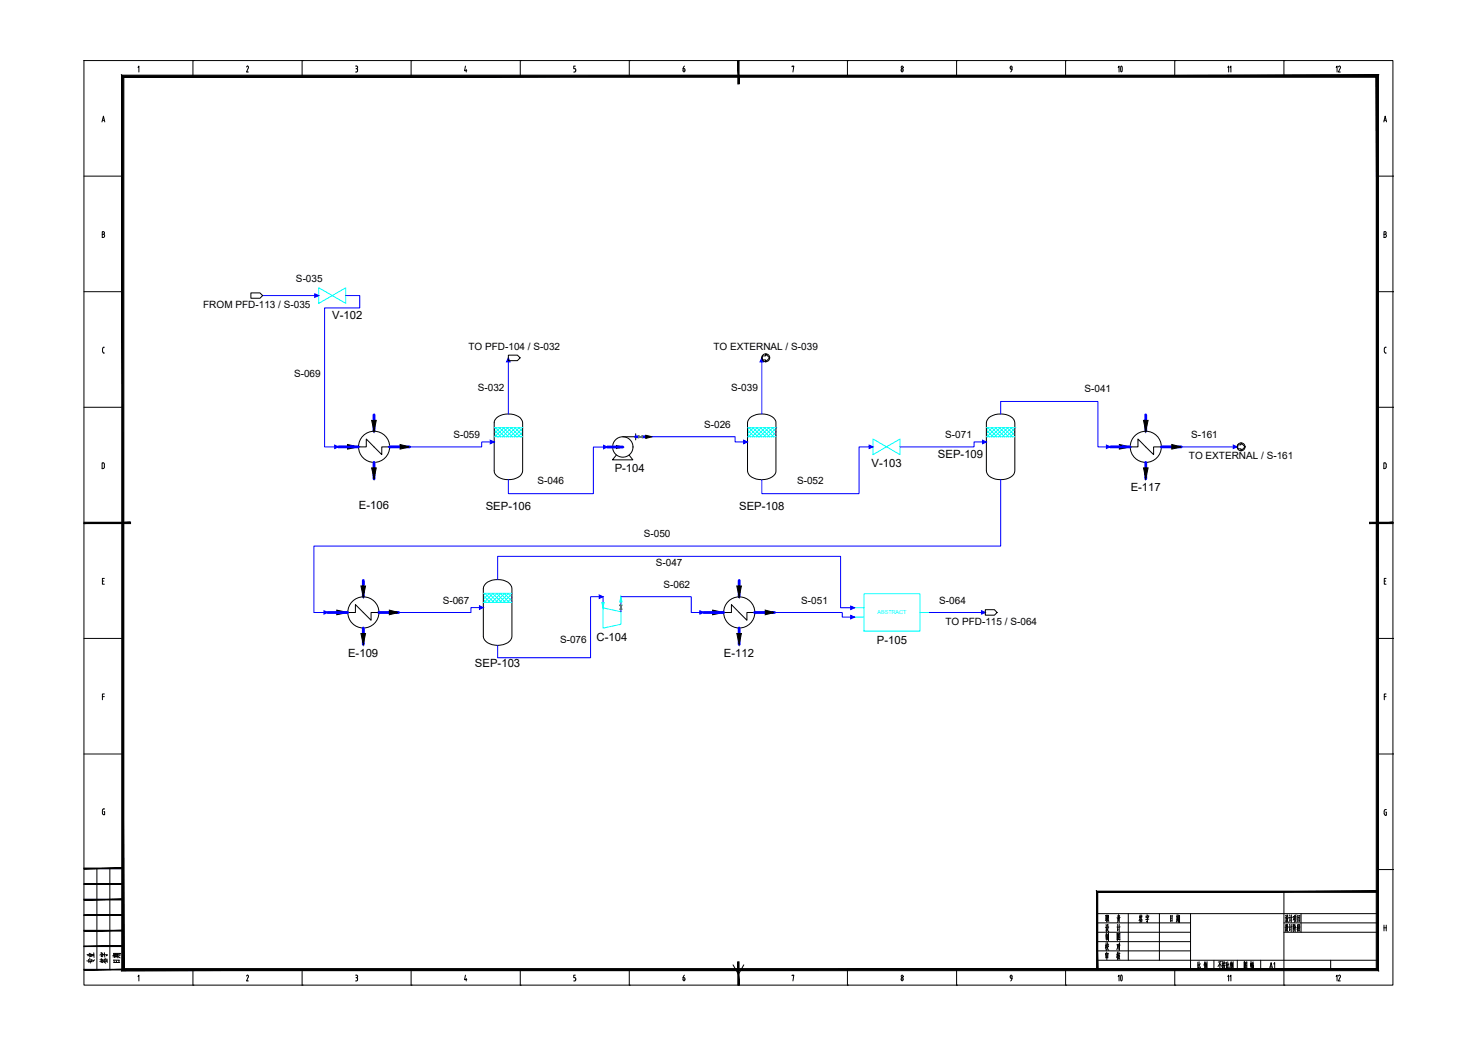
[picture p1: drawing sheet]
<svg xmlns="http://www.w3.org/2000/svg" width="420mm" height="297mm" viewBox="0 0 420 297" stroke-linecap="round" stroke-linejoin="round" font-family="sans-serif">
<g fill="none" stroke="#000" stroke-width=".28">
<path d="M23.9 17.2h372.1v262.8h-372.1zM39.2 19.2l.3-.4v1.7M54.8 17.2h.1M54.8 17.2v4.5M70.1 19l.4-.2 .1 .5M70.6 19.4l-.5 1.1h.5M85.9 17.2h.1M85.9 17.2v4.5M101.1 18.8h.3M101.2 19.5h.2M101.4 18.8l.2 .2v.3l-.2 .2 .3 .4M101.6 19.9v.2"/>
<path d="M116.9 17.2h.1M116.9 17.2v4.5M132.3 18.8l-.2 1.3h.6M132.5 19.7v.8M147.9 17.2h.1M147.9 17.2v4.5M163.4 19.5l.3 .4M163.6 18.8h-.5v.7h.3M163.6 19.9v.2M178.9 17.2h.1M178.9 17.2v4.5M194.4 19.5h-.2v.6"/>
<path d="M194.5 19.5l.2 .4M194.6 18.8l-.4 .7M194.7 19.9v.2M209.9 17.2h.1M225.2 19v-.2h.5l-.3 1.7M240.9 17.2h.1M240.9 17.2v4.5M256.2 19.9l.3-.4 .2 .4M256.2 19.9v.2M256.7 19.9v.2M271.9 17.2h.1M271.9 17.2v4.5"/>
<path d="M287.2 19.1l.3-.3 .2 .3M287.2 19.2l.3 .5M287.7 19.6l-.4 .8M287.7 19.2v.5h-.3M302.9 17.2h.1M302.9 17.2v4.5M334 17.2h.1M334 17.2v4.5M365 17.2h.1M365 17.2v4.5M29 34.7l.4-1.7 .4 1.7M29.1 34.2h.6"/>
<path d="M101.1 20.5h.3M101.7 20.1l-.3 .3M163.7 20.1l-.1 .3-.5 .1M194.2 20.1l.2 .3 .3-.3M256.2 20.1l.3 .3 .2-.3M393.4 34.7l.4-1.7 .4 1.7M393.5 34.2h.5M23.9 50.1h11M391.6 50.1h4.4M396 50.1h.1M29.1 66.6h.3M29.4 66.6l.3 .4-.3 .5"/>
<path d="M29.4 66.6l.3-.2v-.4l-.6-.1v1.6h.3M393.4 66.6h.4M393.8 66.6l.3 .4-.3 .5M393.8 66.6l.2-.2v-.4l-.6-.1v1.6h.4M23.9 82.9h11M29.2 99.1v.8M29.2 99.9l.3 .4M29.4 98.7h.3M29.5 98.7l-.3 .4M391.6 82.9h4.4M393.5 99.1v.8M393.6 99.9l.2 .4"/>
<path d="M393.8 98.7h.3M393.8 98.7l-.2 .4M396 82.9h.1M23.9 115.8h11M29.4 100.4h.3M391.6 115.8h4.4M393.8 100.4h.3M396 115.8h.1M29.7 132.1v.6M29.7 132l-.2-.4h-.5v1.6l.5-.1 .2-.4M393.4 131.6h.5l.2 .5-.1 .8-.6 .3zM396 148.6h.1"/>
<path d="M29.1 165.2h.4M29.7 164.4h-.6v1.7h.6M393.5 165.2h.4M394 164.4h-.5v1.7h.5M23.9 181.5h11M29.1 198h.6M29.7 197.3h-.6v1.6M391.6 181.5h4.4M393.5 198h.5M394 197.3h-.5v1.6M396 181.5h.1M23.9 214.3h11"/>
<path d="M391.6 214.3h4.4M396 214.3h.1M29.5 230.7h.2v.9h-.3M29.7 229.9l-.5 .3v1.1l.2 .2M393.5 231.3l.3 .4M393.8 230.1h.3M393.8 230.1l-.2 .2-.1 1M393.9 230.8h.2v1h-.3M27.5 246.9v28.7M31.2 246.9v28.7M311.9 259.7h79.7M320.7 259.7v13.3"/>
<path d="M326.1 260l.1 .3M329.6 259.7v13.3M334.9 260l-.1 1.4M338.4 259.7v15.9M365 253.5v26.5M369.9 259.7v5.3M391.6 247.2h4.4M396 247.2h.1M39.2 277.6l.3-.4v1.6M54.8 275.6v4.4M70.1 277.4l.3-.2 .2 .2-.5 1.4h.5M85.9 275.6v4.4"/>
<path d="M101.1 277.2h.3M101.1 278.8h.3M101.2 277.9h.2M101.4 277.2l.2 .2v.3l-.2 .2 .3 .4M101.6 278.3v.2M101.7 278.4l-.3 .4M116.9 275.6v4.4M132.3 277.2l-.2 1.3h.6M132.5 278.1v.7M147.9 275.6v4.4M163.6 277.2h-.5v.7l.5 .1 .1 .3M163.6 278.3v.4l-.5 .1"/>
<path d="M178.9 275.6v4.4M194.6 277.2l-.4 .7M194.7 278.3v.2M194.7 278.3l-.1-.4h-.4l.1 .8h.3l.1-.3M208.4 274.3l1.5 2.6 1.5-2.6M225.2 277.4v-.2h.5l-.3 1.6M240.9 275.6v4.4M256.2 278.3l.3-.4 .2 .4M256.2 278.3l.3 .5 .2-.4M256.7 278.3v.2M271.9 275.6v4.4M287.2 277.5l.3-.3 .2 .3"/>
<path d="M287.2 277.6l.3 .5M287.7 278.1l-.4 .7M287.7 277.6v.5h-.3M302.9 275.6v4.4M311.9 273h79.7M311.9 262.3h26.5M311.9 265h26.5M311.9 267.7h26.5M311.9 270.3h26.5M324 261.5l.1 .4M324.1 260l-.2 .9M324.1 260.5l.1 .3"/>
<path d="M324.2 261.5l.1 .4M324.3 260.8l.5 .7M324.3 260.7l-.5 1M324.3 260.4l-.3 .1M324.4 261.2l-.4 .1M324.5 260.1l-.2 .6M324.5 261.5l-.1 .5M324.5 260.5l.1 .3M324.6 262l-.7 .2M324.7 260.4l-.3 .1M325.8 260.3v.5M326.2 261v1.2l-.2-.3"/>
<path d="M326.3 260.7l-.4 .1M326.4 260.6l-.2 .5M326.5 260.4l-.7 .1M326.6 260.3l-.1 .4M326.6 261.3l-.9 .1M332.8 260.2v1.7M333.1 261l-.3 .1M333.2 261.7l-.4 .1M333.2 260.3l-.4 .1M333.2 260.2v1.7M334 275.6v4.4M334.6 260v1.4"/>
<path d="M334.6 261.6l-.2 .5M334.8 261.6v.3M334.8 260.8h-.2M334.8 261l-.2 .1M335 260.4l-.5 .1M335 261.4l-.6 .1M335.1 260.2v1.1M335.3 261.2l-.2 .1-.1 .9M335.3 260.7l-.2 .1M335.3 260.2v2l-.2-.2M335.3 260.3h-.2M340.5 273.5v1.7"/>
<path d="M340.8 274.2l-.3 .1M340.8 274.9l-.4 .5M340.9 273.4v1.8l.2 .1h.1v-.5M341.2 273.9l-.3 .7M342.5 273.7v1.7M342.5 273.3l-.2 1M342.6 274.4l.1 .3M342.6 274.1l.2-.1-.2 1.2M342.7 273.7l-.2 .9M342.9 273.6l-.4 .1M343 273.9v.9M343.1 273.3v2.1l-.1-.3"/>
<path d="M345.1 273v2.6M346.8 273.8v1.6M346.9 273.4l-.7 1.3M346.9 274.1l.3 .5M347.2 273.3l-.9 .2M347.6 273.2v2.2l-.2-.3M347.7 274.3l-.3 .3M347.7 273.9l-.3 .1M347.8 273.6v.5M348 273.9l-.1 .9 .4 .6M348 273.2l.1 .4M348.1 274.4l-.4 1"/>
<path d="M348.3 273.7l-.5 .1M348.3 273.6l-.1 .4M348.3 274.3l-.6 .2M348.6 273.5v1.7M348.9 274.9l-.3 .4M348.9 274.2l-.3 .1M349 273.4v1.7l.2 .2h.2v-.5M349.3 273.9l-.3 .6M349.9 273.7v1.7M350 273.3l-.3 1M350 274.3l.1 .3M350.1 273.7l-.1 .9"/>
<path d="M350.3 274.1h-.2M350.3 274l-.3 1.2M350.3 273.6l-.3 .1M350.4 273.8v1M350.5 273.3v2.1l-.1-.3M351.7 273v2.6M353.7 275.3v-1.9v2M353.7 275.2l.7 .1M354 274.1l.4 .5M354 274.8l.1 .3M354.1 274.6v.2M354.1 273.7l-.2 .6"/>
<path d="M354.2 273.9h-.2M354.3 273.8l-.5 .9M354.4 273.4v2M354.4 273.5l-.7 .1M355.5 273.8v.9M355.6 273.2v2.2M355.8 273.9l-.3 .1M355.8 273.8v.9l-.1-.1M355.9 274.4v1M356 273.7v.6M356.1 274.5v.8M356.3 273.8h-.3"/>
<path d="M356.3 273.7l-.1 .5M356.3 274.2h-.3M356.3 273.5h-.4M356.3 274.9h-.4M356.3 275.3l-.4 .1M356.3 274.4l-.4 .1M356.3 274.3v1.1M365 262.3h26.6M365 265h26.6M365.4 262.8l.1 .4M365.4 260.2l.2 .3M365.5 263.5l-.2 .1"/>
<path d="M365.5 263.4v1M365.6 260.8l-.3 .1M365.6 260.8v1M365.7 264.1l-.3 .6M365.7 261.5l-.2 .5M365.7 263.2l-.1 .6M365.7 263.9l.5 .9M365.7 262.7v.5M365.8 261.3l.3 .8h.2M365.8 260.1l-.1 1M366 262.7v.8h.2M366 262.8l-.3 .1"/>
<path d="M366 260.1v.6l.3 .1M366 260.2h-.2M366 263.7l-.3 .1M366.1 263.6l-.6 1.2M366.1 261.1h-.4M366.1 261l-.5 1.2M366.5 260.8l.2-.1-.1 1.2 .2-.4M366.6 262.7l.1 .4M366.6 260.1l.2 .4M366.6 263.4l-.2 .1M366.6 263.4v1.1M366.8 264.1l-.2 .5"/>
<path d="M367.1 262.7v2.1M367.1 260v2.2M367.3 263.4l-.5 .2M367.4 260.8l-.6 .1M367.6 262.7v2M367.8 262.8l-.1 1.3v-.2M367.8 260.5v.9M367.8 262.9h-.2M367.9 260.5h-.3M368 263.6l-.3 1.2M368 261.2l-.4 .3M368 260.5v1.1"/>
<path d="M368.1 262.9l.2 .8h.2M368.1 262.7l-.3 1M368.2 260.8l-.3 1.4M368.2 260.2v.4M368.2 261.6l.3 .5M368.2 263.5v1.3M368.4 260.6h-.4M368.4 260.5v1.1M368.5 260.1l-.5 .1M368.8 262.9v1.8M368.9 260.1v1.9M369 263.6l-.2 .1"/>
<path d="M369 263.3h-.2M369 263.9l-.3 .2M369 262.7l-.2 .3M369.1 263.9l.5 .8M369.2 262.7l-.1 1M369.4 263.4l.2 .1M369.4 261.2l-.5 .1M369.4 260.8h-.5M369.4 262.9h-.2M369.4 262.8v.6M369.4 263.7l-.3 .1M369.5 263.7l-.5 1.1"/>
<path d="M369.5 261.7l-.6 .1M369.5 260.3l-.6 .1M369.5 260.2v1.8M378.3 273v2.6M393.4 263v1.6M393.4 263.7h.7M394.1 263v1.6M54.8 280h.1M85.9 280h.1M116.9 280h.1M147.9 280h.1M178.9 280h.1"/>
<path d="M209.9 280h.1M240.9 280h.1M271.9 280h.1M302.9 280h.1M334 280h.1M365 280h.1"/>
<circle cx="256.4" cy="19.1" r=".32"/>
<circle cx="256.4" cy="277.5" r=".32"/>
</g>
<g fill="#000" stroke="#000" stroke-width=".28">
<path d="M209.7 17.2l.4 6.7v-6.7zM209.7 17.2l.4 6.7h-.4z"/>
<path d="M34.6 21.4l.6 253.9v-253.3zM34.6 21.4l.6 253.9-.6 .6zM35.2 275.3l-.6 .6 356.6-.6zM34.6 275.9l356.6-.6 .7 .6zM391.2 22v253.3l.7 .6zM391.2 22l.7-.6v254.5zM35.2 22h356l.7-.6zM34.6 21.4h357.3l-356.7 .6z"/>
<path d="M23.9 148.4v.4l13.2-.4zM23.9 148.8l13.2-.4v.4z"/>
<path d="M389.3 148.8h6.7v-.4zM389.3 148.4h6.7l-6.7 .4z"/>
<path d="M23.9 255.8h11v-.2zM23.9 255.6h11l-11 .2z"/>
<path d="M23.9 251.4h11v-.2zM23.9 251.2h11l-11 .2z"/>
<path d="M23.9 247h11v-.3zM23.9 246.7h11l-11 .3z"/>
<path d="M312.1 253.6h79.5v-.3zM311.7 253.3h79.9l-79.5 .3zM311.7 253.3l.4 22.3v-22zM311.7 253.3l.4 22.3h-.4z"/>
<path d="M23.9 275.7h11v-.2zM23.9 275.5h11l-11 .2z"/>
<path d="M23.9 269.1h11v-.2zM23.9 268.9h11l-11 .2z"/>
<path d="M23.9 264.7h11v-.3zM23.9 264.4h11l-11 .3z"/>
<path d="M23.9 260.2h11v-.2zM23.9 260h11l-11 .2z"/>
<path d="M209.7 273.4v6.6h.4zM209.7 273.4h.4v6.6z"/>
</g>
<!-- layer: EQUIPMENT -->
<path d="M90.6 81.8l7.7 4.4v-4.4l-7.7 4.4zM248.2 124.8l7.6 4.4v-4.4l-7.6 4.4zM171.4 172.8l5.1 1.1v3.5l-5.1 1.1zM171.4 171.3v1.5M242.9 172.7h2.7M242.9 175.4h2.7M245.6 168.8h15.9v10.6h-15.9zM261.5 174.1h2.7" fill="none" stroke="#0ff" stroke-width=".28"/>
<path d="M171.4 169.6v1.7M176.5 169.6v2.4M176.5 173.2v.7" fill="none" stroke="#00f" stroke-width=".28"/>
<path d="M176.2 172h.7l-.7 1.2h.7z" fill="none" stroke="#0f0" stroke-width=".28"/>
<g fill="#0ff" stroke="#0ff" stroke-width=".28">
<path d="M171.1 171.3h.6l-.3 1.5z"/>
<path d="M176.5 169.6l.3 1.5h-.6z"/>
</g>
<g fill="none" stroke="#00f" stroke-width=".8">
<path d="M106.3 117.9v4.7M325.7 117.9v4.7M96.3 127h5.6M106.3 131.4v4.7M110.7 127h5.7M172.7 127.1h4.3M180.7 124.1h.9M182.6 124.1h1M315.7 127h5.6M325.7 131.4v4.7M330.1 127h5.7M93.2 174.1h5.6"/>
<path d="M103.3 165v4.7M103.3 178.5v4.7M107.7 174.1h5.6M200.1 174.1h5.6M210.1 165v4.7M210.1 178.5v4.7M214.5 174.1h5.7"/>
</g>
<g fill="#000" stroke="#000" stroke-width=".28">
<path d="M98.8 126.4l3.1 .6-3.1 .7zM105.6 119.5h1.4l-.7 3.1zM105.6 133h1.4l-.7 3.1zM113.7 126.4l2.7 .6-2.7 .7zM175.2 126.6l1.8 .5-1.8 .4zM183.6 123.7l1.8 .4-1.8 .5zM318.2 126.4l3.1 .6-3.1 .7zM325.1 119.5h1.3l-.7 3.1zM325.1 133h1.3l-.7 3.1zM333.1 126.4l2.7 .6-2.7 .7zM95.7 173.4l3.1 .7-3.1 .6zM102.6 166.6h1.3l-.6 3.1z"/>
<path d="M110.7 173.4l2.6 .7-2.6 .6zM202.6 173.4l3.1 .7-3.1 .6zM209.5 166.6h1.3l-.7 3.1zM217.5 173.4l2.7 .7-2.7 .6zM102.6 180.1h1.3l-.6 3.1zM209.5 180.1h1.3l-.7 3.1z"/>
</g>
<g fill="none" stroke="#000" stroke-width=".28">
<path d="M141.2 118.8a5.4 5.4 0 0 1 7 .4l.4 1v13.6a3.5 3.5 0 0 1-4.1 2.5 3.5 3.5 0 0 1-4-2.5v-13.6v-.5zM213.2 118.8a5.5 5.5 0 0 1 7.1 .4l.3 1v13.6a3.5 3.5 0 0 1-4 2.5 3.5 3.5 0 0 1-4.1-2.5v-13.6zM281.1 118.8a5.5 5.5 0 0 1 7.1 .4l.3 1v13.6a3.5 3.5 0 0 1-4 2.5 3.5 3.5 0 0 1-4.1-2.5v-13.6zM101.9 127h2.2v-2.2l4.4 4.4v-2.2h2.2M175.2 129.4l-1.1 1.3h5.8l-1.1-1.3M177 124.1h3.7M180.7 123.3v1.7M321.3 127h2.2v-2.2l4.4 4.4v-2.2h2.2M98.8 174.1h2.2v-2.2l4.5 4.4v-2.2h2.2M138.1 165.8a5.4 5.4 0 0 1 7.1 .5l.3 1v13.6a3.6 3.6 0 0 1-4 2.6 3.6 3.6 0 0 1-4.1-2.6v-13.6l.1-.5zM205.7 174.1h2.2v-2.2l4.4 4.4v-2.2h2.2"/>
<circle cx="106.3" cy="127" r="4.4"/>
<circle cx="177" cy="127" r="2.9"/>
<circle cx="325.7" cy="127" r="4.4"/>
<circle cx="103.3" cy="174.1" r="4.4"/>
<circle cx="210.1" cy="174.1" r="4.4"/>
</g>
<g fill="none" stroke="#0ff" stroke-width=".28">
<path d="M140.5 121.6h8.1M140.5 124.1h8.1M140.5 123.3l.8 .8M140.5 122.2l1.9 1.9M140.9 121.6l2.6 2.5M141.1 121.6l-.6 .6M142 121.6l2.6 2.5M142.2 121.6l-1.7 1.7M143.1 121.6l2.6 2.5M143.3 121.6l-2.6 2.5M144.2 121.6l2.6 2.5M144.3 121.6l-2.5 2.5"/>
<path d="M145.3 121.6l2.6 2.5M145.4 121.6l-2.5 2.5M146.3 121.6l2.3 2.2M146.5 121.6l-2.5 2.5M147.4 121.6l1.2 1.1M147.6 121.6l-2.6 2.5M148.6 121.7l-2.5 2.4M148.6 122.8l-1.4 1.3M148.6 123.9l-.3 .2M212.5 121.6h8.1M212.5 124.1h8.1M212.5 123.3l.8 .8"/>
<path d="M212.5 122.2l1.9 1.9M212.9 121.6l2.6 2.5M213.1 121.6l-.6 .6M214 121.6l2.6 2.5M214.2 121.6l-1.7 1.7M215.1 121.6l2.6 2.5M215.3 121.6l-2.6 2.5M216.2 121.6l2.6 2.5M216.4 121.6l-2.6 2.5M217.3 121.6l2.6 2.5M217.5 121.6l-2.6 2.5M218.4 121.6l2.2 2.2"/>
<path d="M218.6 121.6l-2.6 2.5M219.5 121.6l1.1 1.1M219.7 121.6l-2.6 2.5M220.6 121.6h.1M220.6 121.7l-2.4 2.4M220.6 122.8l-1.3 1.3M220.6 123.9l-.2 .2M280.4 123.3l.8 .8M280.4 122.2l1.9 1.9M280.4 121.6h8.1M280.4 124.1h8.1M280.8 121.6l2.6 2.5"/>
<path d="M281 121.6l-.6 .6M281.9 121.6l2.6 2.5M282.1 121.6l-1.7 1.7M283 121.6l2.6 2.5M283.2 121.6l-2.6 2.5M284.1 121.6l2.6 2.5M284.3 121.6l-2.6 2.5M285.2 121.6l2.6 2.5M285.4 121.6l-2.6 2.5M286.3 121.6l2.2 2.2M286.5 121.6l-2.6 2.5M287.4 121.6l1.1 1.1"/>
<path d="M287.6 121.6l-2.6 2.5M288.5 121.6h.1M288.5 121.7l-2.4 2.4M288.5 122.8l-1.3 1.3M288.5 123.9l-.2 .2M137.4 170.4l.8 .8M137.4 169.3l1.9 1.9M137.4 168.6h8.1M137.4 171.2h8.1M137.8 168.6l2.6 2.6M138 168.6l-.6 .6M138.9 168.6l2.6 2.6"/>
<path d="M139.1 168.6l-1.7 1.7M140 168.6l2.6 2.6M140.2 168.6l-2.6 2.6M141.1 168.6l2.6 2.6M141.3 168.6l-2.6 2.6M142.2 168.6l2.6 2.6M142.4 168.6l-2.6 2.6M143.3 168.6l2.2 2.2M143.5 168.6l-2.6 2.6M144.4 168.6l1.1 1.1M144.6 168.6l-2.6 2.6M145.5 168.8l-2.4 2.4"/>
<path d="M145.5 169.9l-1.3 1.3M145.5 171l-.2 .2"/>
</g>
<path d="M181.6 123.9v.6l1-.6v.6zM182.1 124.1h.1" fill="none" stroke="#0f0" stroke-width=".28"/>
<!-- layer: STREAM -->
<g fill="none" stroke="#00f" stroke-width=".28">
<path d="M74.7 84h15.9M98.3 84h4v3.5h-10v39.5h4M144.5 101.7v16M216.6 101.7v16M284.5 117.7v-3.6h27.6v12.9h3.6M140.5 125.6h-3.6v1.4h-20.5M172.7 127.1h-4v13.2h-24.2v-4M185.4 124.1h23.6v1.5h3.5M248.2 127h-4v13.3h-27.6v-4M280.4 125.6h-3.5v1.4h-21.1M284.5 136.3v18.9h-195.3v18.9h4M335.8 127h15.9"/>
<path d="M137.4 172.7h-3.5v1.4h-20.6M141.5 164.7v-6.6h97.5v14.6h3.9M171.4 169.6h-3.5v17.4h-26.4v-3.5M176.5 169.6h20v4.5h3.6M220.2 174.1h19.2v1.3h3.5M264.2 174.1h15.9"/>
</g>
<!-- layer: STREAM_ARROW -->
<g fill="#00f" stroke="#00f" stroke-width=".28">
<path d="M211.4 125.1l1.1 .5-1.1 .5z"/>
<path d="M144.5 101.7l.5 1.2h-1z"/>
<path d="M89.5 83.5l1.1 .5-1.1 .5z"/>
<path d="M216.6 101.7l.5 1.2h-1z"/>
<path d="M314.5 126.5l1.2 .5-1.2 .5z"/>
<path d="M171.6 126.6l1.1 .5-1.1 .5z"/>
<path d="M241.8 172.3l1.1 .4-1.1 .6z"/>
<path d="M92.1 173.6l1.1 .5-1.1 .5z"/>
<path d="M241.8 174.9l1.1 .5-1.1 .5z"/>
<path d="M247.1 126.5l1.1 .5-1.1 .5z"/>
<path d="M139.3 125.1l1.2 .5-1.2 .5z"/>
<path d="M199 173.6l1.1 .5-1.1 .5z"/>
<path d="M279 173.6l1.1 .5-1.1 .5z"/>
<path d="M136.3 172.2l1.1 .5-1.1 .5z"/>
<path d="M95.2 126.5l1.1 .5-1.1 .5z"/>
<path d="M279.3 125.1l1.1 .5-1.1 .5z"/>
<path d="M170.3 169.1l1.1 .5-1.1 .5z"/>
<path d="M350.6 126.5l1.1 .5-1.1 .5z"/>
</g>
<!-- layer: CONNECTOR -->
<g fill="none" stroke="#000" stroke-width=".28">
<path d="M71.3 83.3h2.6l.8 .7-.8 .8h-2.6zM144.5 101h2.6l.8 .7-.8 .8h-2.6zM216.7 101.2h1v-.6l1.1 1.1-1.1 1.2v-.6h-1zM351.9 126.4h.9v-.5l1.1 1.1-1.1 1.1v-.5h-.9zM280.1 173.3h2.6l.7 .8-.7 .8h-2.6z"/>
<circle cx="217.7" cy="101.7" r="1.12"/>
<circle cx="352.8" cy="127" r="1.12"/>
</g>
<text font-size="6.6" x="315.7" y="280.8">10</text>
<text font-size="6.2" x="315.7" y="22.2">10</text>
<g font-size="5.7">
<text x="27.9" y="274.8" transform="rotate(-90 27.9 274.8)">专业</text>
<text x="30.7" y="274.8">日期</text>
</g>
<g font-size="5.3">
<text x="312.9" y="266">设 计</text>
<text x="31.4" y="275.2" transform="rotate(-90 31.4 275.2)">签字</text>
<text x="312.9" y="271.3">校 对</text>
</g>
<g font-size="4.4">
<text x="382.1" y="21.9" transform="rotate(-90 382.1 21.9)">12</text>
<text x="363.4" y="276.6" transform="rotate(-90 363.4 276.6)">A1</text>
<text x="382.1" y="280.1" transform="rotate(-90 382.1 280.1)">12</text>
</g>
<g font-size="3.5">
<text x="350.7" y="21.9" transform="rotate(-90 350.7 21.9)">11</text>
<text x="350.7" y="280.1" transform="rotate(-90 350.7 280.1)">11</text>
</g>
<g font-size="3.2">
<text x="94.4" y="90.7">V-102</text>
<text x="266.6" y="130.2">SEP-109</text>
<text x="174.7" y="134.2">P-104</text>
<text x="247.8" y="132.7">V-103</text>
<text x="321.4" y="139.6">E-117</text>
<text x="102" y="144.6">E-106</text>
<text x="138.1" y="144.9">SEP-106</text>
<text x="210.1" y="144.9">SEP-108</text>
<text x="169.6" y="182.1">C-104</text>
<text x="249.3" y="183">P-105</text>
<text x="99" y="186.7">E-109</text>
<text x="135" y="189.7">SEP-103</text>
<text x="205.8" y="186.7">E-112</text>
</g>
<g font-size="2.8">
<text x="84.1" y="80">S-035</text>
<text x="57.8" y="87.5">FROM PFD-113 / S-035</text>
<text x="133.2" y="99.5">TO PFD-104 / S-032</text>
<text x="202.8" y="99.5">TO EXTERNAL / S-039</text>
<text x="83.6" y="107.3">S-069</text>
<text x="135.8" y="111">S-032</text>
<text x="207.9" y="111">S-039</text>
<text x="308.3" y="111.4">S-041</text>
<text x="128.9" y="124.6">S-059</text>
<text x="200.2" y="121.7">S-026</text>
<text x="268.7" y="124.6">S-071</text>
<text x="338.6" y="124.6">S-161</text>
<text x="338" y="130.5">TO EXTERNAL / S-161</text>
<text x="152.8" y="137.7">S-046</text>
<text x="226.6" y="137.7">S-052</text>
<text x="183" y="152.6">S-050</text>
<text x="186.4" y="160.8">S-047</text>
<text x="188.6" y="167.2">S-062</text>
<text x="125.8" y="171.6">S-067</text>
<text x="227.8" y="171.6">S-051</text>
<text x="267" y="171.6">S-064</text>
<text x="268.8" y="177.6">TO PFD-115 / S-064</text>
<text x="159.2" y="182.7">S-076</text>
</g>
<text font-size="1.5" fill="#0ff" x="249.5" y="174.7">ABSTRACT</text>
</svg>
